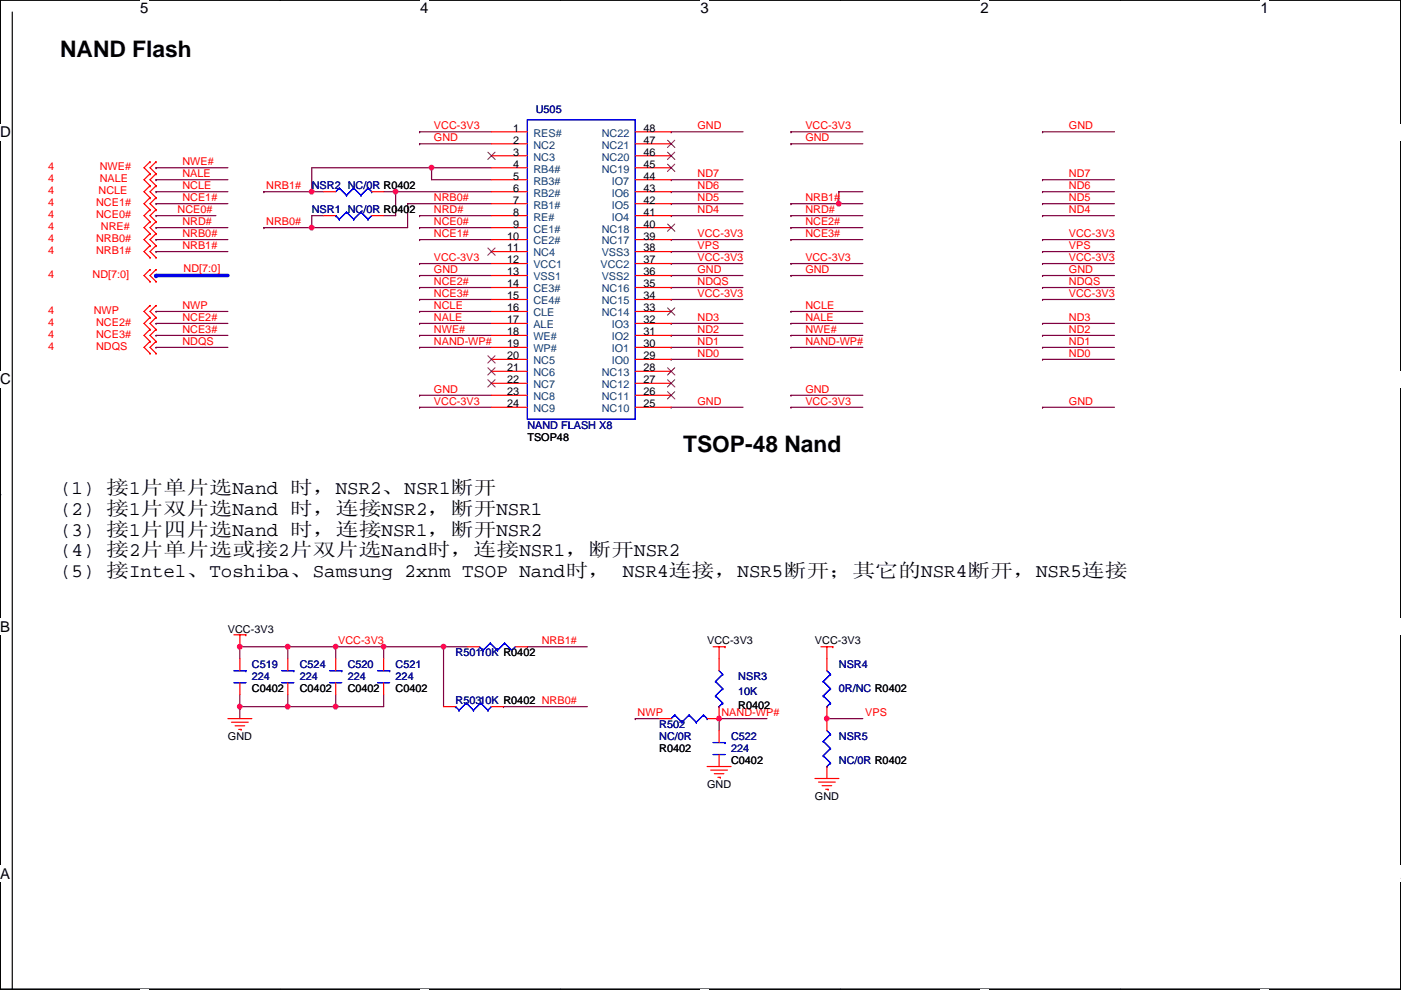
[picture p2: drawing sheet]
<svg xmlns="http://www.w3.org/2000/svg" width="297mm" height="210mm" viewBox="0 0 297 210" stroke-linecap="round" stroke-linejoin="round" font-family="sans-serif">
<path d="M.1 0h296.9v209.8h-296.9z" fill="none" stroke="#000" stroke-width=".25"/>
<g fill="#fff">
<path d="M29.7 0h1.8v3.5h-1.8z"/>
<path d="M29.7 209.8l1.8 .1z"/>
</g>
<path d="M59.4 0h.1M59.4 209.8h.1" fill="none" stroke="#000" stroke-width=".25"/>
<g fill="#fff">
<path d="M89.1 0h1.8v3.5h-1.8z"/>
<path d="M89.1 209.8l1.8 .1z"/>
</g>
<path d="M118.8 0h.1M118.8 209.8h.1" fill="none" stroke="#000" stroke-width=".25"/>
<g fill="#fff">
<path d="M148.5 0h1.8v3.5h-1.8z"/>
<path d="M148.5 209.8l1.8 .1z"/>
</g>
<path d="M178.2 0h.1M178.2 209.8h.1" fill="none" stroke="#000" stroke-width=".25"/>
<g fill="#fff">
<path d="M207.9 0h1.7v3.5h-1.7z"/>
<path d="M207.9 209.8l1.7 .1z"/>
</g>
<path d="M237.6 0h.1M237.6 209.8h.1" fill="none" stroke="#000" stroke-width=".25"/>
<g fill="#fff">
<path d="M267.3 0h1.7v3.5h-1.7z"/>
<path d="M267.3 209.8l1.7 .1z"/>
<path d="M.1 26.2h2.2v3.6h-2.2z"/>
<path d="M297 26.2v3.6z"/>
<path d="M.1 78.7h2.2v3.5h-2.2z"/>
<path d="M297 78.7v3.5z"/>
</g>
<path d="M.1 52.5h.1M297 52.5h.1" fill="none" stroke="#000" stroke-width=".25"/>
<g fill="#fff">
<path d="M.1 131.1h2.1v3.6h-2.1z"/>
<path d="M297 131.1v3.6z"/>
</g>
<path d="M.1 104.9h.1M297 104.9h.1" fill="none" stroke="#000" stroke-width=".25"/>
<path d="M.1 104.9h.1M297 104.9h.1" fill="none" stroke="#000" stroke-width=".21"/>
<g fill="#fff">
<path d="M0 183.6h2.2v3.5h-2.2z"/>
<path d="M297 183.6v3.5z"/>
</g>
<path d="M2.6 2.6v207.4M.1 157.4h.1M297 157.4h.1" fill="none" stroke="#000" stroke-width=".25"/>
<g fill="none" stroke="#800040" stroke-width=".25">
<path d="M33.1 38.1h.1M33.1 35.6h.1M33.1 38.1h15.2M33.1 35.6h15.2M89 28h.1M89 30.5h.1M89 28h15.2M89 30.5h15.2M91.5 35.6h.1M91.5 35.6v2.5h12.7M91.5 35.6h12.7M91.5 35.6h-25.4v5.1"/>
<path d="M142.3 28h.1M142.3 38.1h.1M142.3 38.1h15.2M142.3 28h15.2M167.7 28h.1M167.7 30.5h.1M167.7 28h15.2M167.7 30.5h15.2M221 28h.1M221 38.1h.1M221 38.1h15.3M221 28h15.3"/>
<path d="M33.1 50.8h.1M33.1 53.4h.1M33.1 40.7h.1M33.1 43.2h.1M33.1 45.7h.1M33.1 48.3h.1M33.1 48.3h15.2M33.1 50.8h15.2M33.1 53.4h15.2M33.1 40.7h15.2M33.1 43.2h15.2M33.1 45.7h12.7"/>
<path d="M55.9 48.3h.1M55.9 40.7h.1M55.9 40.7h12.7M66.1 48.3h.1M66.1 40.7h.1M68.6 45.7h-2.5v2.6M81.3 40.7h2.6M83.9 40.7h.1M83.9 40.7v5h-2.6M83.9 40.7h20.3M86.4 43.2h.1M86.4 43.2v5.1h-30.5"/>
<path d="M86.4 43.2h17.8M89 48.3h.1M89 58.4h.1M89 55.9h.1M89 45.7h.1M89 50.8h.1M89 48.3h15.2M89 50.8h15.2M89 45.7h15.2M89 58.4h15.2M89 55.9h15.2M142.3 53.4h.1"/>
<path d="M142.3 50.8h.1M142.3 58.4h.1M142.3 40.7h.1M142.3 55.9h.1M142.3 45.7h.1M142.3 43.2h.1M142.3 50.8h15.2M142.3 53.4h15.2M142.3 40.7h15.2M142.3 43.2h15.2M142.3 45.7h15.2M142.3 58.4h15.2"/>
<path d="M142.3 55.9h15.2M167.7 43.2h.1M167.7 48.3h.1M167.7 55.9h.1M167.7 58.4h.1M167.7 50.8h.1M167.7 45.7h.1M167.7 48.3h15.2M167.7 50.8h15.2M167.7 43.2h15.2M167.7 45.7h15.2M167.7 58.4h15.2"/>
<path d="M167.7 55.9h15.2M177.9 43.2h.1M182.9 40.7h-5v2.5M221 53.4h.1M221 50.8h.1M221 58.4h.1M221 40.7h.1M221 55.9h.1M221 43.2h.1M221 45.7h.1M221 50.8h15.3M221 53.4h15.3"/>
<path d="M221 40.7h15.3M221 43.2h15.3M221 45.7h15.3M221 58.4h15.3M221 55.9h15.3M33.1 68.6h.1M33.1 71.1h.1M33.1 66.1h.1M33.1 73.7h.1M33.1 68.6h15.2M33.1 71.1h15.2M33.1 66.1h15.2"/>
<path d="M33.1 73.7h15.2M89 61h.1M89 63.5h.1M89 73.7h.1M89 68.6h.1M89 66.1h.1M89 71.1h.1M89 61h15.2M89 68.6h15.2M89 71.1h15.2M89 66.1h15.2M89 63.5h15.2"/>
<path d="M89 73.7h15.2M142.3 61h.1M142.3 63.5h.1M142.3 76.2h.1M142.3 73.7h.1M142.3 71.1h.1M142.3 68.6h.1M142.3 61h15.2M142.3 68.6h15.2M142.3 71.1h15.2M142.3 63.5h15.2M142.3 73.7h15.2"/>
<path d="M142.3 76.2h15.2M167.7 73.7h.1M167.7 66.1h.1M167.7 68.6h.1M167.7 71.1h.1M167.7 68.6h15.2M167.7 71.1h15.2M167.7 66.1h15.2M167.7 73.7h15.2M221 61h.1M221 63.5h.1M221 71.1h.1"/>
<path d="M221 73.7h.1M221 76.2h.1M221 68.6h.1M221 61h15.3M221 68.6h15.3M221 71.1h15.3M221 63.5h15.3M221 73.7h15.3M221 76.2h15.3M89 83.8h.1M89 86.4h.1M89 86.4h15.2"/>
<path d="M89 83.8h15.2M142.3 86.4h.1M142.3 86.4h15.2M167.7 86.4h.1M167.7 83.8h.1M167.7 86.4h15.2M167.7 83.8h15.2M221 86.4h.1M221 86.4h15.3M50.9 137.2v2.5M50.9 137.2h10.1v2.5M50.9 137.2h.1"/>
<path d="M61 137.2h.1M61 137.2h33M71.2 137.2h.1M71.2 137.2v2.5M81.3 137.2v2.5M81.3 137.2h.1M94 137.2h5.1M94 137.2v12.7M111.8 137.2h.1M111.8 137.2h12.7M50.9 147.3v2.6M50.9 149.9h.1"/>
<path d="M50.9 149.9v2.5M61 149.9h.1M61 147.3v2.6M71.2 149.9h.1M71.2 147.3v2.6M81.3 147.3v2.6h-30.4M106.7 149.9h.1M106.7 149.9h17.8M134.7 152.4h.1M134.7 152.4h5.1M152.5 152.4v2.6M152.5 152.4h.1"/>
<path d="M152.5 152.4h10.1M175.3 152.4h.1M175.3 152.4h7.6"/>
</g>
<g fill="#f0f" stroke="#f0f" stroke-width=".25">
<circle cx="61" cy="149.9" r=".5"/>
<circle cx="50.8" cy="149.9" r=".5"/>
<circle cx="71.2" cy="149.9" r=".5"/>
<circle cx="81.3" cy="137.2" r=".5"/>
<circle cx="71.2" cy="137.2" r=".5"/>
<circle cx="61" cy="137.2" r=".5"/>
<circle cx="50.8" cy="137.2" r=".5"/>
<circle cx="94" cy="137.2" r=".5"/>
<circle cx="152.4" cy="152.4" r=".5"/>
<circle cx="175.3" cy="152.4" r=".5"/>
<circle cx="66.1" cy="48.3" r=".5"/>
<circle cx="66.1" cy="40.6" r=".5"/>
<circle cx="91.5" cy="35.6" r=".5"/>
<circle cx="83.9" cy="40.6" r=".5"/>
<circle cx="177.8" cy="43.2" r=".5"/>
</g>
<path d="M33.1 58.4h.1M33.1 58.4h15.2" fill="none" stroke="#00f" stroke-width=".76"/>
<g fill="none" stroke="#f00" stroke-width=".25">
<path d="M31.8 36.9h.1M31.8 34.3h.1M31.8 39.4h.1M31.8 34.3l-1.3 1.3 1.3 1.3M31.8 36.9l-1.3 1.2 1.3 1.3M31.8 39.4l-1.3 1.3 1.3 1.2M33.1 36.9h.1M33.1 34.3h.1M33.1 39.4h.1M33.1 34.3l-1.3 1.3 1.3 1.3M33.1 36.9l-1.3 1.2 1.3 1.3M33.1 39.4l-1.3 1.3 1.3 1.2"/>
<path d="M104.2 33h7.6M104.2 35.6h7.6M104.2 38.1h7.6M104.2 28h7.6M104.2 30.5h7.6M134.7 33h7.6M134.7 35.6h7.6M134.7 38.1h7.6M134.7 28h7.6M134.7 30.5h7.6M31.8 54.6h.1M31.8 52.1h.1"/>
<path d="M31.8 49.6h.1M31.8 59.7h.1M31.8 57.2h.1M31.8 47h.1M31.8 44.5h.1M31.8 41.9h.1M31.8 52.1l-1.3 1.3 1.3 1.2M31.8 49.6l-1.3 1.2 1.3 1.3M31.8 57.2l-1.3 1.2 1.3 1.3M31.8 47l-1.3 1.3 1.3 1.3M31.8 41.9l-1.3 1.3 1.3 1.3M31.8 44.5l-1.3 1.2 1.3 1.3"/>
<path d="M33.1 54.6h.1M33.1 52.1h.1M33.1 49.6h.1M33.1 59.7h.1M33.1 57.2h.1M33.1 47h.1M33.1 44.5h.1M33.1 41.9h.1M33.1 52.1l-1.3 1.3 1.3 1.2M33.1 49.6l-1.3 1.2 1.3 1.3M33.1 57.2l-1.3 1.2 1.3 1.3M33.1 47l-1.3 1.3 1.3 1.3"/>
<path d="M33.1 41.9l-1.3 1.3 1.3 1.3M33.1 44.5l-1.3 1.2 1.3 1.3M68.6 40.7h2.6M68.6 45.7h2.6M78.8 40.7h2.5M78.8 45.7h2.5M104.2 40.7h7.6M104.2 50.8h7.6M104.2 45.7h7.6M104.2 43.2h7.6M104.2 53.4h7.6M104.2 58.4h7.6"/>
<path d="M104.2 55.9h7.6M104.2 48.3h7.6M134.7 40.7h7.6M134.7 50.8h7.6M134.7 45.7h7.6M134.7 43.2h7.6M134.7 53.4h7.6M134.7 58.4h7.6M134.7 55.9h7.6M134.7 48.3h7.6M31.8 69.9h.1M31.8 67.3h.1"/>
<path d="M31.8 72.4h.1M31.8 64.8h.1M31.8 75h.1M31.8 67.3l-1.3 1.3 1.3 1.3M31.8 69.9l-1.3 1.2 1.3 1.3M31.8 64.8l-1.3 1.3 1.3 1.2M31.8 72.4l-1.3 1.3 1.3 1.3M33.1 69.9h.1M33.1 67.3h.1M33.1 72.4h.1M33.1 64.8h.1M33.1 75h.1"/>
<path d="M33.1 67.3l-1.3 1.3 1.3 1.3M33.1 69.9l-1.3 1.2 1.3 1.3M33.1 64.8l-1.3 1.3 1.3 1.2M33.1 72.4l-1.3 1.3 1.3 1.3M104.2 61h7.6M104.2 76.2h7.6M104.2 63.5h7.6M104.2 78.8h7.6M104.2 71.1h7.6M104.2 66.1h7.6M104.2 68.6h7.6M104.2 73.7h7.6"/>
<path d="M134.7 61h7.6M134.7 76.2h7.6M134.7 63.5h7.6M134.7 78.8h7.6M134.7 71.1h7.6M134.7 66.1h7.6M134.7 68.6h7.6M134.7 73.7h7.6M104.2 83.8h7.6M104.2 86.4h7.6M104.2 81.3h7.6M134.7 83.8h7.6"/>
<path d="M134.7 86.4h7.6M134.7 81.3h7.6M49.6 134.6h2.5M50.9 134.6v2.6M50.9 139.7v2.6M52.1 134.6h.1M61 139.7v2.6M71.2 139.7v2.6M81.3 139.7v2.6M99.1 137.2h2.6M109.3 137.2h2.5M151.2 137.2h2.5"/>
<path d="M152.5 137.2v5.1M153.7 137.2h.1M174 137.2h2.6M175.3 137.2v5.1M176.6 137.2h.1M48.3 152.4h5.1M49.1 153.2h3.5M49.8 153.9h2.1M50.6 154.7h.5M50.9 144.8v2.5M51.1 154.7h.1M61 144.8v2.5"/>
<path d="M71.2 144.8v2.5M81.3 144.8v2.5M94 149.9h2.6M104.2 149.9h2.5M139.8 152.4h2.5M152.5 149.9v2.5h-2.6M152.5 155v2.5M175.3 149.9v5.1M149.9 162.6h5.1M150.7 163.3h3.5M151.4 164.1h2.1M152.2 164.9h.5"/>
<path d="M152.5 160v2.6M152.7 164.9h.1M172.8 165.1h5.1M173.5 165.9h3.6M174.3 166.6h2M175.1 167.4h.5M175.3 162.6v2.5M175.6 167.4h.1"/>
</g>
<g fill="none" stroke="#00f" stroke-width=".25">
<path d="M71.9 39.9h.1M71.9 39.9l-.7 .8M71.9 39.9l1.6 1.5M75 39.9h.1M75 39.9l-1.5 1.5M75 39.9l1.5 1.5M78 39.9h.1M78 39.9l-1.5 1.5M78 39.9l.8 .8M111.8 25.4h22.9v63.5h-22.9zM71.2 45.7h.1M71.2 45.7l.7 .8"/>
<path d="M71.9 46.5h.1M73.5 41.4h.1M73.5 45h.1M73.5 45l1.5 1.5M73.5 45l-1.6 1.5M75 46.5h.1M76.5 41.4h.1M76.5 45h.1M76.5 45l1.5 1.5M76.5 45l-1.5 1.5M78 46.5h.1M78.8 40.7h.1"/>
<path d="M78.8 45.7l-.8 .8M101.7 137.2h.1M101.7 137.2l.7 .7M102.4 137.9h.1M103.9 136.4h.1M103.9 136.4l1.6 1.5M103.9 136.4l-1.5 1.5M105.5 137.9h.1M107 136.4h.1M107 136.4l1.5 1.5M107 136.4l-1.5 1.5M108.5 137.9h.1"/>
<path d="M109.3 137.2l-.8 .7M49.6 144.8h2.5M49.6 142.3h2.5M52.1 142.3h.1M59.8 144.8h2.5M59.8 142.3h2.5M62.3 142.3h.1M69.9 144.8h2.6M69.9 142.3h2.6M72.5 142.3h.1M80.1 144.8h2.5M80.1 142.3h2.5"/>
<path d="M82.6 142.3h.1M96.6 149.9h.1M96.6 149.9l.7 .7M97.3 150.6h.1M98.9 149.1h.1M98.9 149.1l1.5 1.5M98.9 149.1l-1.6 1.5M100.4 150.6h.1M101.9 149.1h.1M101.9 149.1l1.5 1.5M101.9 149.1l-1.5 1.5M103.4 150.6h.1"/>
<path d="M104.2 149.9l-.8 .7M143.1 151.7h.1M143.1 151.7l-.8 .7M143.1 151.7l1.5 1.5M144.6 153.2h.1M146.1 151.7h.1M146.1 151.7l-1.5 1.5M146.1 151.7l1.5 1.5M147.6 153.2h.1M149.2 151.7h.1M149.2 151.7l-1.6 1.5M149.2 151.7l.7 .7"/>
<path d="M149.9 152.4h.1M151.2 157.5h2.5M151.7 144.5h.1M151.7 147.6h.1M151.7 144.5l1.5 1.6M151.7 147.6l1.5 1.5M152.5 149.9h.1M152.5 142.3l.7 .7M153.2 143h.1M153.2 146.1h.1M153.2 149.1h.1M153.2 143l-1.5 1.5"/>
<path d="M153.2 146.1l-1.5 1.5M153.2 149.1l-.7 .8M153.7 157.5h.1M174.6 157.2h.1M174.6 144.5h.1M174.6 147.6h.1M174.6 157.2l1.5 1.6M174.6 144.5l1.5 1.6M174.6 147.6l1.5 1.5M175.3 149.9h.1M175.3 155l.8 .7M175.3 142.3l.8 .7"/>
<path d="M176.1 155.7h.1M176.1 158.8h.1M176.1 143h.1M176.1 146.1h.1M176.1 149.1h.1M176.1 155.7l-1.5 1.5M176.1 158.8l-1.5 1.5M176.1 143l-1.5 1.5M176.1 146.1l-1.5 1.5M176.1 149.1l-.8 .8M151.2 160h2.5M174.6 160.3h.1"/>
<path d="M174.6 160.3l1.5 1.5M175.3 162.6h.1M176.1 161.8h.1M176.1 161.8l-.8 .8"/>
</g>
<g fill="none" stroke="#804000" stroke-width=".21">
<path d="M103.4 32.3l1.6 1.5M105 32.3l-1.6 1.5M141.5 32.3l1.6 1.5M141.5 34.8l1.6 1.6M141.5 29.7l1.6 1.6M143.1 32.3l-1.6 1.5M143.1 34.8l-1.6 1.6M143.1 29.7l-1.6 1.6M103.4 52.6l1.6 1.5M105 52.6l-1.6 1.5M141.5 47.5l1.6 1.6M143.1 47.5l-1.6 1.6"/>
<path d="M103.4 75.5l1.6 1.5M103.4 78l1.6 1.5M105 75.5l-1.6 1.5M105 78l-1.6 1.5M141.5 65.3l1.6 1.5M141.5 78l1.6 1.5M143.1 65.3l-1.6 1.5M143.1 78l-1.6 1.5M103.4 80.5l1.6 1.6M105 80.5l-1.6 1.6M141.5 83.1l1.6 1.5M141.5 80.5l1.6 1.6"/>
<path d="M143.1 83.1l-1.6 1.5M143.1 80.5l-1.6 1.6"/>
</g>
<g font-size="4.8">
<text x="12.8" y="12.1">NAND Flash</text>
<text x="144.8" y="95.9">TSOP-48 Nand</text>
</g>
<g font-size="4.1">
<text x="12.8" y="104.9">(1) 接1片单片选Nand 时，NSR2、NSR1断开</text>
<text x="12.8" y="109.3">(2) 接1片双片选Nand 时，连接NSR2，断开NSR1</text>
<text x="12.8" y="113.6">(3) 接1片四片选Nand 时，连接NSR1，断开NSR2</text>
<text x="12.8" y="118">(4) 接2片单片选或接2片双片选Nand时，连接NSR1，断开NSR2</text>
<text x="12.8" y="122.4">(5) 接Intel、Toshiba、Samsung 2xnm TSOP Nand时， NSR4连接，NSR5断开；其它的NSR4断开，NSR5连接</text>
</g>
<g font-size="3.2">
<text x="29.7" y="2.8">5</text>
<text x="89.1" y="2.8">4</text>
<text x="148.5" y="2.8">3</text>
<text x="207.9" y="2.8">2</text>
<text x="267.3" y="2.8">1</text>
<text x=".1" y="29.1">D</text>
<text x=".1" y="81.5">C</text>
<text x=".1" y="134">B</text>
<text x=".1" y="186.4">A</text>
</g>
<g font-size="2.3" fill="#000080">
<text x="113.6" y="23.9">U505</text>
<text x="66.1" y="40.2">NSR2 NC/0R R0402</text>
<text x="66.1" y="45.3">NSR1 NC/0R R0402</text>
<text x="111.8" y="91">NAND FLASH X8</text>
<text x="53.4" y="141.8">C519</text>
<text x="63.6" y="141.8">C524</text>
<text x="73.7" y="141.8">C520</text>
<text x="83.9" y="141.8">C521</text>
<text x="96.6" y="139.2">R50110K R0402</text>
<text x="177.9" y="141.8">NSR4</text>
<text x="53.4" y="144.3">224</text>
<text x="63.6" y="144.3">224</text>
<text x="73.7" y="144.3">224</text>
<text x="83.9" y="144.3">224</text>
<text x="96.6" y="149.4">R50310K R0402 NRB0#</text>
<text x="156.5" y="144.3">NSR3</text>
<text x="156.5" y="147.4">10K</text>
<text x="177.9" y="146.9">0R/NC R0402</text>
<text x="139.8" y="154.5">R502</text>
<text x="139.8" y="157">NC/0R</text>
<text x="155" y="157">C522</text>
<text x="155" y="159.6">224</text>
<text x="177.9" y="157">NSR5</text>
<text x="177.9" y="162.1">NC/0R R0402</text>
</g>
<g font-size="2.3" fill="#f00">
<text x="92" y="27.5">VCC-3V3</text>
<text x="92" y="30">GND</text>
<text x="147.9" y="27.5">GND</text>
<text x="170.7" y="27.5">VCC-3V3</text>
<text x="170.7" y="30">GND</text>
<text x="226.6" y="27.5">GND</text>
<text x="38.7" y="35.1">NWE#</text>
<text x="10.2" y="36.1">4</text>
<text x="10.2" y="38.7">4</text>
<text x="10.2" y="41.2">4</text>
<text x="20.9" y="41.2">NCLE</text>
<text x="21.1" y="36.1">NWE#</text>
<text x="21.1" y="38.7">NALE</text>
<text x="38.7" y="37.6">NALE</text>
<text x="38.7" y="40.2">NCLE</text>
<text x="56.4" y="40.2">NRB1#</text>
<text x="147.9" y="40.2">ND6</text>
<text x="147.9" y="37.6">ND7</text>
<text x="226.6" y="37.6">ND7</text>
<text x="226.6" y="40.2">ND6</text>
<text x="10.2" y="43.7">4</text>
<text x="10.2" y="46.3">4</text>
<text x="20.4" y="43.7">NCE1#</text>
<text x="20.4" y="46.3">NCE0#</text>
<text x="37.7" y="45.2">NCE0#</text>
<text x="38.7" y="42.7">NCE1#</text>
<text x="38.7" y="47.8">NRD#</text>
<text x="56.4" y="47.8">NRB0#</text>
<text x="92" y="42.7">NRB0#</text>
<text x="92" y="47.8">NCE0#</text>
<text x="92" y="45.2">NRD#</text>
<text x="147.9" y="45.2">ND4</text>
<text x="147.9" y="42.7">ND5</text>
<text x="170.7" y="42.7">NRB1#</text>
<text x="170.7" y="47.8">NCE2#</text>
<text x="170.7" y="45.2">NRD#</text>
<text x="226.6" y="42.7">ND5</text>
<text x="226.6" y="45.2">ND4</text>
<text x="10.2" y="53.9">4</text>
<text x="10.2" y="51.4">4</text>
<text x="10.2" y="48.8">4</text>
<text x="20.4" y="53.9">NRB1#</text>
<text x="20.4" y="51.4">NRB0#</text>
<text x="21.4" y="48.8">NRE#</text>
<text x="38.7" y="50.3">NRB0#</text>
<text x="38.7" y="52.9">NRB1#</text>
<text x="92" y="50.3">NCE1#</text>
<text x="147.9" y="52.9">VPS</text>
<text x="147.9" y="50.3">VCC-3V3</text>
<text x="170.7" y="50.3">NCE3#</text>
<text x="226.6" y="52.9">VPS</text>
<text x="226.6" y="50.3">VCC-3V3</text>
<text x="10.2" y="59">4</text>
<text x="19.6" y="59">ND[7:0]</text>
<text x="38.9" y="57.7">ND[7:0]</text>
<text x="92" y="57.9">GND</text>
<text x="92" y="55.4">VCC-3V3</text>
<text x="147.9" y="57.9">GND</text>
<text x="147.9" y="55.4">VCC-3V3</text>
<text x="170.7" y="55.4">VCC-3V3</text>
<text x="170.7" y="57.9">GND</text>
<text x="226.6" y="57.9">GND</text>
<text x="226.6" y="55.4">VCC-3V3</text>
<text x="38.7" y="65.6">NWP</text>
<text x="92" y="60.5">NCE2#</text>
<text x="92" y="63">NCE3#</text>
<text x="92" y="65.6">NCLE</text>
<text x="147.9" y="60.5">NDQS</text>
<text x="147.9" y="63">VCC-3V3</text>
<text x="170.7" y="65.6">NCLE</text>
<text x="226.6" y="60.5">NDQS</text>
<text x="226.6" y="63">VCC-3V3</text>
<text x="10.2" y="66.6">4</text>
<text x="10.2" y="69.1">4</text>
<text x="10.2" y="71.7">4</text>
<text x="19.9" y="66.6">NWP</text>
<text x="20.4" y="69.1">NCE2#</text>
<text x="20.4" y="71.7">NCE3#</text>
<text x="38.7" y="68.1">NCE2#</text>
<text x="38.7" y="70.6">NCE3#</text>
<text x="92" y="68.1">NALE</text>
<text x="92" y="70.6">NWE#</text>
<text x="147.9" y="70.6">ND2</text>
<text x="147.9" y="68.1">ND3</text>
<text x="170.7" y="68.1">NALE</text>
<text x="170.7" y="70.6">NWE#</text>
<text x="226.6" y="70.6">ND2</text>
<text x="226.6" y="68.1">ND3</text>
<text x="10.2" y="74.2">4</text>
<text x="20.4" y="74.2">NDQS</text>
<text x="38.7" y="73.2">NDQS</text>
<text x="92" y="73.2">NAND-WP#</text>
<text x="147.9" y="75.7">ND0</text>
<text x="147.9" y="73.2">ND1</text>
<text x="170.7" y="73.2">NAND-WP#</text>
<text x="226.6" y="73.2">ND1</text>
<text x="226.6" y="75.7">ND0</text>
<text x="92" y="83.3">GND</text>
<text x="170.7" y="83.3">GND</text>
<text x="92" y="85.9">VCC-3V3</text>
<text x="147.9" y="85.9">GND</text>
<text x="170.7" y="85.9">VCC-3V3</text>
<text x="226.6" y="85.9">GND</text>
<text x="71.7" y="136.7">VCC-3V3</text>
<text x="114.9" y="136.7">NRB1#</text>
<text x="135.2" y="151.9">NWP</text>
<text x="153" y="151.9">NAND-WP#</text>
<text x="183.4" y="151.9">VPS</text>
</g>
<g font-size="2.3">
<text x="108.8" y="27.9">1</text>
<text x="136.5" y="27.9">48</text>
<text x="108.8" y="33">3</text>
<text x="108.8" y="35.6">4</text>
<text x="108.8" y="30.5">2</text>
<text x="136.5" y="33">46</text>
<text x="136.5" y="35.6">45</text>
<text x="136.5" y="30.5">47</text>
<text x="108.8" y="40.6">6</text>
<text x="108.8" y="38.1">5</text>
<text x="136.5" y="38.1">44</text>
<text x="136.5" y="40.6">43</text>
<text x="108.8" y="43.2">7</text>
<text x="108.8" y="45.7">8</text>
<text x="136.5" y="45.7">41</text>
<text x="136.5" y="43.2">42</text>
<text x="107.5" y="53.3">11</text>
<text x="107.5" y="50.8">10</text>
<text x="108.8" y="48.3">9</text>
<text x="136.5" y="50.8">39</text>
<text x="136.5" y="53.3">38</text>
<text x="136.5" y="48.3">40</text>
<text x="107.5" y="55.9">12</text>
<text x="107.5" y="58.4">13</text>
<text x="136.5" y="55.9">37</text>
<text x="136.5" y="58.4">36</text>
<text x="107.5" y="61">14</text>
<text x="107.5" y="63.5">15</text>
<text x="136.5" y="61">35</text>
<text x="136.5" y="63.5">34</text>
<text x="107.5" y="68.6">17</text>
<text x="107.5" y="71.1">18</text>
<text x="107.5" y="66">16</text>
<text x="136.5" y="66">33</text>
<text x="136.5" y="71.1">31</text>
<text x="136.5" y="68.6">32</text>
<text x="107.5" y="76.2">20</text>
<text x="107.5" y="73.7">19</text>
<text x="136.5" y="76.2">29</text>
<text x="136.5" y="73.7">30</text>
<text x="107.5" y="78.7">21</text>
<text x="107.5" y="81.3">22</text>
<text x="107.5" y="83.8">23</text>
<text x="136.5" y="83.8">26</text>
<text x="136.5" y="78.7">28</text>
<text x="136.5" y="81.3">27</text>
<text x="107.5" y="86.4">24</text>
<text x="136.5" y="86.4">25</text>
<text x="111.8" y="93.5">TSOP48</text>
<text x="48.3" y="134.2">VCC-3V3</text>
<text x="149.9" y="136.7">VCC-3V3</text>
<text x="172.8" y="136.7">VCC-3V3</text>
<text x="53.4" y="146.9">C0402</text>
<text x="63.6" y="146.9">C0402</text>
<text x="73.7" y="146.9">C0402</text>
<text x="83.9" y="146.9">C0402</text>
<text x="156.5" y="150.4">R0402</text>
<text x="48.3" y="157">GND</text>
<text x="139.8" y="159.6">R0402</text>
<text x="149.9" y="167.2">GND</text>
<text x="155" y="162.1">C0402</text>
<text x="172.8" y="169.7">GND</text>
</g>
<g font-size="2.3" fill="#004080">
<text x="113.1" y="29">RES#</text>
<text x="127.6" y="29">NC22</text>
<text x="113.1" y="34.1">NC3</text>
<text x="113.1" y="31.5">NC2</text>
<text x="127.6" y="34.1">NC20</text>
<text x="127.6" y="31.5">NC21</text>
<text x="113.1" y="41.7">RB2#</text>
<text x="113.1" y="36.6">RB4#</text>
<text x="113.1" y="39.2">RB3#</text>
<text x="127.6" y="36.6">NC19</text>
<text x="129.7" y="39.2">IO7</text>
<text x="129.7" y="41.7">IO6</text>
<text x="113.1" y="44.2">RB1#</text>
<text x="113.1" y="46.8">RE#</text>
<text x="129.7" y="46.8">IO4</text>
<text x="129.7" y="44.2">IO5</text>
<text x="113.1" y="51.9">CE2#</text>
<text x="113.1" y="49.3">CE1#</text>
<text x="127.6" y="51.9">NC17</text>
<text x="127.6" y="49.3">NC18</text>
<text x="113.1" y="54.4">NC4</text>
<text x="113.1" y="56.9">VCC1</text>
<text x="113.1" y="59.5">VSS1</text>
<text x="127.3" y="56.9">VCC2</text>
<text x="127.6" y="59.5">VSS2</text>
<text x="127.6" y="54.4">VSS3</text>
<text x="113.1" y="62">CE3#</text>
<text x="113.1" y="64.6">CE4#</text>
<text x="127.6" y="62">NC16</text>
<text x="127.6" y="64.6">NC15</text>
<text x="113.1" y="69.6">ALE</text>
<text x="113.1" y="67.1">CLE</text>
<text x="127.6" y="67.1">NC14</text>
<text x="129.7" y="69.6">IO3</text>
<text x="113.1" y="77.3">NC5</text>
<text x="113.1" y="72.2">WE#</text>
<text x="113.1" y="74.7">WP#</text>
<text x="129.7" y="77.3">IO0</text>
<text x="129.7" y="72.2">IO2</text>
<text x="129.7" y="74.7">IO1</text>
<text x="113.1" y="79.8">NC6</text>
<text x="113.1" y="82.3">NC7</text>
<text x="127.6" y="79.8">NC13</text>
<text x="127.6" y="82.3">NC12</text>
<text x="113.1" y="87.4">NC9</text>
<text x="113.1" y="84.9">NC8</text>
<text x="127.6" y="84.9">NC11</text>
<text x="127.6" y="87.4">NC10</text>
</g>
</svg>
